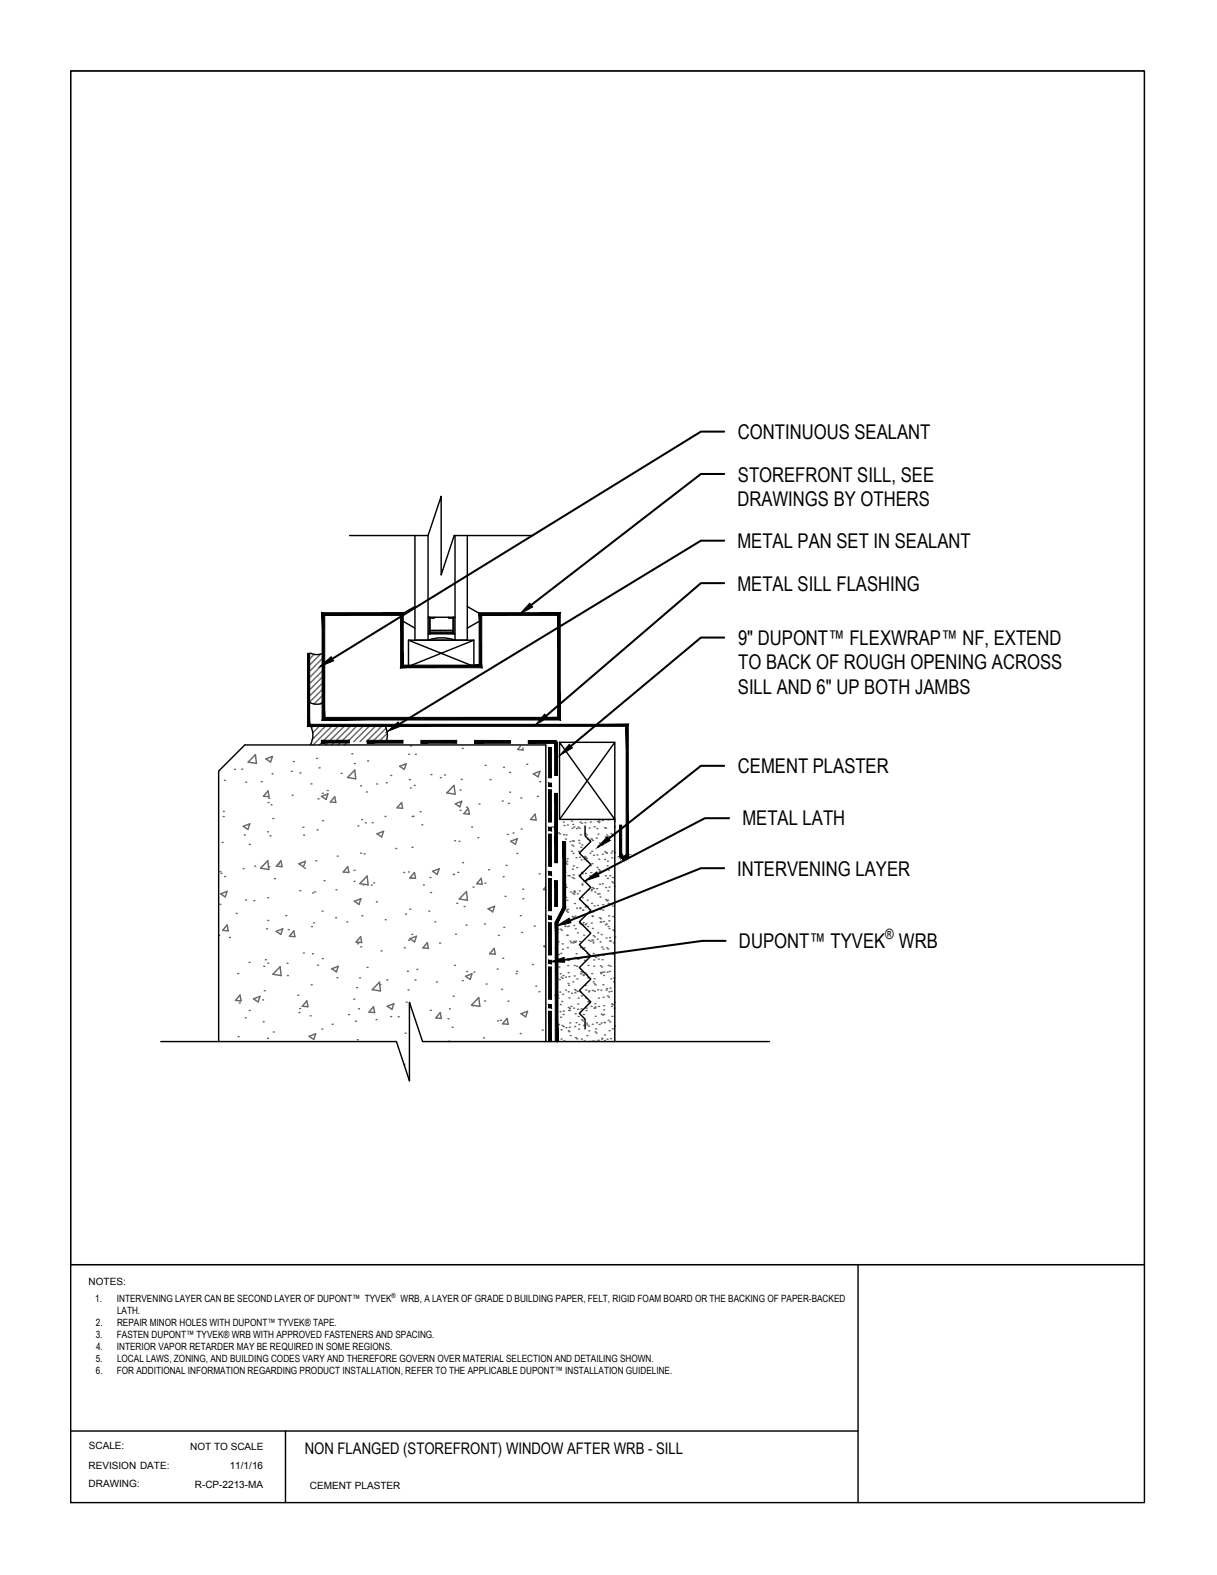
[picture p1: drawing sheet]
<svg xmlns="http://www.w3.org/2000/svg" width="216mm" height="279mm" viewBox="0 0 216 279" stroke-linecap="round" stroke-linejoin="round" font-family="sans-serif">
<!-- layer: .ATI-HATCH -->
<g fill="none" stroke="#666" stroke-width=".25">
<path d="M55.7 116.1l-.7 .7M56.8 116.1l-1.8 1.8M57.4 116.6l-2.4 2.4M57.4 117.7l-2.4 2.4M57.4 118.8l-2.4 2.3M57.4 119.9l-2.4 2.3M76.3 112h.2M76.4 112.2l.1 .1M76.6 111.9l.1 .1M76.6 112.1l.2 .1M76.8 111.8l.1 .1M76.8 112.1h.2"/>
<path d="M77.1 112l.1 .1M77.1 111.8l.1 .1M77.1 112.2l.1 .1M77.3 111.9l.2 .1M77.4 112.2l.1 .1M77.6 111.9l.1 .1M77.6 112.1l.2 .1M77.8 111.8l.1 .1M77.9 112l.1 .1M77.9 112.3h.1M78.1 112l.1 .1M78.2 112.2l.1 .1"/>
<path d="M78.2 111.8h.1M78.3 111.9l.2 .1M78.4 112.1l.1 .1M78.6 111.9h.1M78.6 112.1l.2 .1M78.9 112l.1 .1M78.9 111.8l.1 .1M78.9 112.3h.1M79.1 112h.2M79.2 112.2l.1 .1M79.3 111.9l.2 .1M79.4 112.1l.2 .1"/>
<path d="M79.6 111.8l.1 .1M79.7 112.1l.1 .1M79.9 112l.1 .1M79.9 111.8l.1 .1M80 112.3h.1M80.1 112h.2M80.2 112.2l.1 .1M39.8 138.4h.1M41.6 136.5h.1M42.9 136.4h.1M43.6 138.8h.1M45.3 133.9l.2 1.5-1.5-.2z"/>
<path d="M46.3 138.7h.1M47.2 134.6l1.1-.4-.3 1zM48.3 137.3h.1M51.7 136.8h.1M52 135.1h.1M53.2 137.1h.1M55.2 139.1h.1M55.7 128.7l-.4 .4M56.2 134.5h.1M56.6 136.2h.1M56.8 128.7l-1.3 1.3M57.4 121l-2.4 2.3"/>
<path d="M57.4 122.1l-2.4 2.3M57.4 123.2l-1.7 1.7M57.4 124.3l-.6 .6M57.9 128.7l-2.5 2.5M59 128.7l-3.5 3.5M60.1 128.7l-3.4 3.5M60.5 137.2h.1M61.2 128.7l-3.4 3.5M61.6 131.6l-.5 .6M62.3 128.7l-3.4 3.5M62.4 133.7h.1M62.9 135.5h.1"/>
<path d="M62.9 136.6l.2 1.6-1.4-.3zM63.5 128.7l-3.5 3.5M64 139.4h.1M64.6 128.7l-2.9 2.9M65.2 135h.1M65.7 128.7l-2.9 2.9M66.8 128.7l-2.9 2.9M66.8 139.1h.1M67.9 128.7l-2.9 2.9M68.5 129.2l-2.4 2.4M68.5 138.9h.1M68.6 131.3l-.3 .3"/>
<path d="M68.7 130.1l-1.5 1.5M69.3 137.6h.1M70.9 135.9l1.2-.4-.4 1zM72.5 133.8h.1M72.6 138.3h.1M72.8 139.8h.1M72.8 132.3h.1M73.5 139.3h.1M73.7 133.8h.1M76.4 137.4h.1M78.1 138h.1M78.9 137.5h.1"/>
<path d="M80.6 139.3l.1 1.6-1.4-.2zM81.8 138.3h.1M82 132.8h.1M86.1 135.8h.1M86.9 138.3h.1M89.3 136.1h.1M90.4 137h.1M92.4 132.3l-.6 .7 1 .1-.1-.4M93.4 135.6h.1M94.6 137.3l1.2-.5-.3 1zM95.8 138.7h.1M39 154.6h.1"/>
<path d="M39.2 158.6l1.1-.5-.3 1zM39.2 154.9h.1M39.4 149.4h.1M39.6 144.9h.1M39.6 143.9h.1M39.8 155.5h.1M43.1 154.1h.1M43.2 146.6l1.1-.5-.3 1zM43.3 148.1h.1M43.6 159.7h.1M44.2 149.8h.1M45 159.8h.1"/>
<path d="M45.2 153.7h.1M47.5 147.6h.1M47.5 159.3h.1M47.5 152.7l.2 1.5-1.5-.2zM47.6 142.4h.1M47.6 140.3l.1 1-.9-.1zM47.7 153.8h.1M47.7 141.6h.1M47.9 148.3h.1M48.1 142.8h.1M48.4 145.2h.1M48.7 155.9h.1"/>
<path d="M49.4 153.3h.1M49.8 152.7l.2 1h-1zM51.8 141.1h.1M53 153.2l1.2-.4-.4 1zM53.2 158h.1M53.7 146.8h.1M53.9 148.2h.1M54 154h.1M55.5 158.4h.1M55.8 158.2h.1M56 152.7h.1M56.2 147.2h.1"/>
<path d="M56.4 141.7h.1M57 141.3l1.2-.5-.3 1zM57.2 140.7h.1M57.2 145.6h.1M57.5 156.2h.1M58.1 140.2h.1M59.4 141.3l.2 1.1-1-.1zM59.6 157.8h.1M59.8 151.9h.1M61.7 153.7l.2 1.1-1-.1zM62.8 154.4h.1M62.8 156.3h.1"/>
<path d="M62.9 159.9l1.1-.5-.3 1.1zM63.5 146.5h.1M64 151.3h.1M64.1 145.4h.1M64.4 157h.1M64.6 151.5h.1M64.8 146h.1M65 140.5h.1M65.1 155.4l.2 1.6-1.5-.3zM65.9 157h.1M66 146h.1M66.3 156.6h.1"/>
<path d="M66.8 160h.1M66.9 147.9l1.1-.4-.3 1zM68.3 144.8h.1M70.2 150.5h.1M71.2 142.4l.2 1-1-.1zM71.6 154.8h.1M72.4 154.7h.1M72.9 155.8h.1M73.1 150.3h.1M73.1 144.9h.1M73.3 144.8h.1M73.5 154.8l.2 1-1-.1z"/>
<path d="M74.5 144h.1M74.8 146.3h.1M75.1 157h.1M76.3 155.7h.1M76.4 158.3h.1M76.7 154.6l1.2-.5-.3 1zM80.4 155.1h.1M80.6 149.1h.1M80.8 142.6l1.1-.5-.3 1zM81.2 154.8h.1M81.4 149.3h.1M81.6 143.7h.1"/>
<path d="M81.6 140.2h.1M82.1 153h.1M82.8 143.2h.1M82.8 158.1l.1 1.6-1.4-.2zM83.1 143.4l.2 1-1-.1zM83.7 146.7h.1M83.9 157.4h.1M84.8 148.6h.1M85 142.6h.1M85.4 155.8l.1 1.1-.9-.1zM86 156.7h.1M86.7 154.3h.1"/>
<path d="M89.1 142.1h.1M89.3 155.5h.1M89.6 159h.1M89.8 153.5h.1M90 148h.1M90.2 142.5h.1M90.4 140.5h.1M90.6 149.2l1.2-.4-.4 1zM91 147.8h.1M91.7 151.4h.1M92.4 141.5h.1M92.5 147.1h.1"/>
<path d="M92.7 157.7h.1M92.7 159.4h.1M94.9 144.4l.2 1.1-1-.1zM95.3 141.3h.1M95.6 155h.1M96.8 157.3l-.4 .5h.4M38.8 165.9h.1M39 160.4h.1M40.3 164.1l.2 1-1-.1zM40.7 166.3h.1M41.9 162h.1M42.2 172.7h.1"/>
<path d="M42.5 177.9h.1M42.6 176.5l.2 1.1-1-.1zM44.2 170.7h.1M44.2 179.2h.1M45 177.2l1.1-.5-.3 1zM46.6 177.4h.1M46.8 171.4h.1M46.9 175.8h.1M47.1 170.3h.1M47.3 164.8h.1M47.5 170.9h.1M47.5 163.3h.1"/>
<path d="M49 165.2l1.2-.4-.4 1zM49.7 171.5l.2 1.6-1.5-.3zM50.7 162.4h.1M50.9 170.9h.1M51 173.1h.1M51.1 164.9h.1M52.1 165.1l.2 1.1-1-.1zM52.8 176.6h.1M53 179.6h.1M53.1 178.9h.1M53.8 169.1h.1M54.4 177.6l.2 1-1-.1z"/>
<path d="M55.2 174.7h.1M55.3 164.4h.1M55.4 169.2h.1M55.6 163.7h.1M56.3 171.2h.1M57.1 161.6h.1M57.2 170.1h.1M58.9 171.9l1.1-.5-.3 1zM59.5 162.8h.1M59.8 173.4h.1M61.5 163.5h.1M61.8 180h.1"/>
<path d="M62.8 177.3h.1M63.3 175.2h.1M63.5 167.4h.1M63.6 179h.1M63.8 173.5h.1M64 166.2l.2 1-1-.1zM64 168h.1M64.2 162.5h.1M65.1 171.6h.1M66.3 178.6l.2 1-1-.1zM67.3 174.2l.2 1.6-1.5-.2zM67.4 174.7h.1"/>
<path d="M67.6 168.7h.1M68.3 163.2h.1M68.6 173.8h.1M68.7 178.5l1.2-.4-.4 1zM71.7 168.1h.1M71.9 162.2h.1M72.1 177.8h.1M72.3 172.3h.1M72.4 175.6h.1M72.5 166.8h.1M72.7 161.3h.1M72.7 166.5l1.2-.4-.4 1z"/>
<path d="M73.1 165.8h.1M73.6 173.8h.1M73.9 172h.1M75.8 167.2l.2 1h-1zM76.1 161.6h.1M76.3 179.2h.1M77.1 163.5h.1M77.4 174.2h.1M78 167.3h.1M78.1 179.6l.2 1.1-1-.1zM79.7 179h.1M80.4 176.7h.1"/>
<path d="M80.6 171.2h.1M80.8 165.7h.1M81 160.2h.1M82 174h.1M82.3 160.8h.1M82.6 173.2l1.1-.5-.3 1zM82.7 164.1h.1M82.8 172.3h.1M83.9 178.4h.1M84.1 172.5h.1M84.9 177l.2 1.5-1.5-.2zM86 163.9h.1"/>
<path d="M86 177.6h.1M86.2 174.6h.1M86.6 161.2l1.1-.4-.3 1zM87.7 168.2l.2 1.1-1-.1zM88.2 171.9h.1M88.4 165.9h.1M89 175.5h.1M89.2 170h.1M89.4 164.5h.1M90.1 177.6h.1M91.6 172.7h.1M91.6 172.3h.1"/>
<path d="M92.3 162.4h.1M92.4 179.8l1.2-.4-.3 1zM92.6 165.4h.1M94.5 171.1h.1M94.8 164.3h.1M95.1 174.9h.1M95.6 175.9h.1M96.8 167.7l-.4 .2 .4 .2M42.2 183.9h.1M43.5 180.6h.1M46.7 181.3h.1M47.5 184.2h.1"/>
<path d="M48.5 183.1h.1M54.8 183.8l1.2-.4-.3 1zM55 180.2h.1M57.1 182.5h.1M58.9 181.7h.1M63 181.2h.1M63.4 184.5h.1M66.7 180.9h.1M69.3 180.3h.1M70.6 180.4h.1M71.7 188.8h.1M71.9 183.3h.1"/>
<path d="M79.5 180.7h.1M79.6 184.8h.1M80.2 182.2h.1M85.8 184.1h.1M88.3 181.1h.1M88.8 181h.1M90 180.7l.1 1-1-.1zM92.3 183.4h.1M96.2 182.7h.1"/>
</g>
<!-- layer: .ATI-DETAIL -->
<g fill="#000" stroke="#000" stroke-width=".18">
<path d="M85 108.7v9.3l.5 .5zM85 108.7l.5 .5v9.3zM85 108.7l.5 .5 13.9-.5zM85.5 109.2l13.9-.5-.5 .5zM99.4 108.7l-.5 .5 .5 18.5zM98.9 109.2l.5 18.5-.5-.4zM57.1 127.7h42.3l-.5-.4zM57.1 127.7l.5-.4h41.3zM57.1 108.7v19l.5-.4zM57.1 108.7l.5 .5v18.1zM57.1 108.7l.5 .5 13.9-.5zM57.6 109.2l13.9-.5-.4 .5zM71.5 108.7l-.4 .5 .4 8.8zM71.1 109.2l.4 8.8-.4 .5zM71.5 118l-.4 .5 13.9-.5zM71.1 118.5l13.9-.5 .5 .5z"/>
<path d="M99.8 149.3l.5 11.8v-11.8zM99.8 149.3l.5 11.8h-.5z"/>
<path d="M109.9 151.6h.4l-.3 .2zM110 151.8l.3-.1v-.1zM110 151.8l.3-.1-.2 .3zM110.3 151.7l-.2 .3 .3-.2zM110.1 152l.3-.2-.2 .4zM110.4 151.8l-.2 .4 .2-.3zM110.4 151.9v.4l-.2-.1zM110.4 151.9v.4l.2-.3zM110.6 152l.1 .4-.3-.1zM110.6 152l.1 .4v-.4z"/>
<path d="M109.9 146.4l.4 5.2v-5.2zM109.9 146.4l.4 5.2h-.4z"/>
<path d="M110.7 152l.2 .3-.2 .1zM110.7 152l.2 .3-.1-.3zM110.8 152l.3 .2-.2 .1zM110.8 152l.3 .2-.2-.3zM110.9 151.9l.4 .1-.2 .2zM110.9 151.9l.4 .1-.3-.2zM111 151.8h.4l-.1 .2zM111.1 151.7l-.1 .1h.4zM111.1 151.7l.4-.1-.1 .2zM111.1 151.6v.1l.4-.1z"/>
<path d="M111.1 128.8v22.8h.4zM111.1 128.8l.4-.3v23.1zM54.6 128.8h56.5l.4-.3zM54.6 128.8l.3-.3h56.6zM54.6 115.9v12.9l.3-.3zM54.6 115.9h.3v12.6z"/>
<path d="M98.5 163.6l.5 21.2v-21.2zM98.5 163.6l.5 21.2h-.5z"/>
<path d="M99.9 161l-.9 2.7 1.3-2.5zM99.9 161l-.9 2.7-.5-.2z"/>
</g>
<g fill="none" stroke="#000" stroke-width=".25">
<path d="M62 95h13.9l2.4-7v14l2.3-7h13.9M73.6 95v18.6h9.3v-18.6M75.9 95v18.6M80.7 95v18.6M55.1 115.9a2.68 2.68 0 0 0 2.3 0M71.3 110.1l2.3 1.3M72.5 113.6v4.6l11.6-4.6h-11.6l11.6 4.6v-4.6M73.6 107.6l-2.3 1.3M75.9 109.5h.4M75.9 112.4h4.8M76 113.6a7.1 7.1 0 0 1 4.7 0M76.2 112.4v-.1v-2.7v-.1h.9v.2h-.8v2.6h4.1v-2.6h-.8v-.2h.9v2.8l-.1 .1"/>
<path d="M76.3 111.8h4.1v.5h-4.1zM77.1 109.5h2.5M80.3 109.5h.4M82.9 107.6l2.3 1.3M85.2 110.1l-2.3 1.3M55.1 128.7a3.5 3.5 0 0 1 0 3.4M55.1 124.7a2.68 2.68 0 0 0 2.3 0M68.3 128.7a3.5 3.5 0 0 1 .2 2.9M99.3 131.7v13.7h9.8v-13.7h-9.8l9.8 13.7v39.4M109.1 131.7l-9.8 13.7M103.8 146.5v1.8l1 1-2 2 2 2.1-2 2 2 2-2 2.1 2 2-2 2 2 2.1-2 2 2 2-2 2 2 2.1-2 2 2 2-2 2.1 1 1v1.7M110.7 152.2h.1"/>
<path d="M28.5 184.8h41.8l2.3 6.9v-13.9l2.4 7h61.5M38.8 184.8v-48l4.6-4.6h53.4v52.6M98.8 184.8h.1"/>
</g>
<!-- layer: -ATI-HATCH -->
<g fill="none" stroke="#666" stroke-width=".25">
<path d="M97.6 146.8h.1M97.9 146.7h.1M98.2 146.7h.1M98.4 147h.1M98.5 146.6h.1M98.7 147h.1M99.1 147.8h.1M99.3 147.9h.1M99.9 145.8h.1M100 148.1h.1M100.1 146.4h.1M100.1 150.3h.1"/>
<path d="M100.1 152.5h.1M100.2 155.4h.1M100.2 154.8h.1M100.3 157h.1M100.3 148.9h.1M100.3 153.1h.1M100.4 159.2h.1M100.4 148.1h.1M100.4 157.4h.1M100.6 153.3h.1M100.6 152.8h.1M100.6 159.7h.1"/>
<path d="M100.6 152.3h.1M100.7 146.4h.1M100.7 155.3h.1M101 155.4h.1M101.1 149.3h.1M101.2 158.2h.1M101.4 151h.1M101.4 145.7h.1M101.4 149.9h.1M101.5 146.9h.1M101.5 155.7h.1M101.6 149.1h.1"/>
<path d="M101.6 154.2h.1M101.6 158.5h.1M101.6 146.2h.1M101.6 151.4h.1M101.7 150.1h.1M101.7 155.2h.1M101.7 153.6h.1M101.7 149.2h.1M101.8 155.8h.1M101.8 146.7h.1M101.8 158.7h.1M101.8 158.2h.1"/>
<path d="M101.8 158.1h.1M101.9 158.3h.1M102.2 152.2h.1M102.3 147h.1M102.3 153.9h.1M102.4 158.6h.1M102.5 146.7h.1M102.7 151h.1M102.7 149.1h.1M102.7 155.3h.1M102.7 149.6h.1M102.8 158.1h.1"/>
<path d="M102.8 146.9h.1M102.8 152.1h.1M102.8 159.6h.1M102.9 145.9h.1M102.9 155.5h.1M102.9 148.1h.1M103 150.3h.1M103.1 152.5h.1M103.2 154.8h.1M103.2 146h.1M103.2 149.9h.1M103.2 157h.1"/>
<path d="M103.2 156.8h.1M103.3 155h.1M103.3 159.2h.1M103.7 152.5h.1M103.7 151.9h.1M103.8 146h.1M103.8 147.9h.1M103.8 152.1h.1M103.9 154.9h.1M103.9 156.4h.1M104 152.3h.1M104 148.1h.1"/>
<path d="M104.2 152.8h.1M104.2 159.7h.1M104.2 148.9h.1M104.3 157.8h.1M104.5 146.9h.1M104.6 149.1h.1M104.6 155.4h.1M104.7 151.3h.1M104.7 145.8h.1M104.7 153.6h.1M104.8 154.8h.1M104.8 155.8h.1"/>
<path d="M104.9 148.8h.1M104.9 158h.1M104.9 148.9h.1M104.9 157.8h.1M105 151h.1M105 153.2h.1M105.1 157.4h.1M105.1 155.7h.1M105.1 149.1h.1M105.3 151.7h.1M105.3 157.6h.1M105.4 146.7h.1"/>
<path d="M105.5 158.2h.1M105.8 148.7h.1M105.9 157.7h.1M105.9 147h.1M105.9 151.7h.1M105.9 153.9h.1M106 145.7h.1M106 158.6h.1M106.1 148h.1M106.1 150.2h.1M106.1 150h.1M106.2 154.2h.1"/>
<path d="M106.2 152.4h.1M106.2 145.9h.1M106.3 145.6h.1M106.3 154.7h.1M106.3 158.6h.1M106.3 149.6h.1M106.4 156.9h.1M106.4 154.6h.1M106.4 154.5h.1M106.4 159.1h.1M106.8 149.9h.1M106.8 151.5h.1"/>
<path d="M106.8 156.8h.1M106.9 145.5h.1M107 154.5h.1M107.2 146.8h.1M107.3 152.5h.1M107.3 151.1h.1M107.4 148.5h.1M107.4 155.4h.1M107.4 157.4h.1M107.4 159.6h.1M107.5 146.9h.1M107.5 151.3h.1"/>
<path d="M107.5 149.1h.1M107.6 151.3h.1M107.6 148.1h.1M107.6 159.8h.1M107.7 153.6h.1M107.8 155.8h.1M107.8 152.8h.1M107.8 159.7h.1M107.8 145.4h.1M107.8 158h.1M107.9 154.4h.1M108 148.4h.1"/>
<path d="M108 157.4h.1M108.2 155.3h.1M108.4 147.9h.1M108.4 151.3h.1M108.5 152.2h.1M108.6 156.4h.1M108.6 151h.1M108.6 148.1h.1M108.7 155.7h.1M108.8 156.6h.1M108.9 148.3h.1M109 157.2h.1"/>
<path d="M109 146.7h.1M109 151.2h.1M109 145.7h.1M98.4 176.6h.1M98.5 169.8h.1M98.5 168.2h.1M98.7 176.7h.1M98.7 164.6h.1M98.8 173.6h.1M98.8 167.6h.1M98.8 165.5h.1M98.9 176.5h.1"/>
<path d="M98.9 164.9h.1M98.9 170.2h.1M99 177.1h.1M99 167.1h.1M99.1 169.3h.1M99.2 171.5h.1M99.2 173.8h.1M99.3 170.5h.1M99.3 176h.1M99.3 179.5h.1M99.4 178.2h.1M99.4 164.8h.1"/>
<path d="M99.4 172.7h.1M99.5 169.1h.1M99.5 173.4h.1M99.6 165h.1M99.7 177.7h.1M99.7 167.4h.1M99.8 173.6h.1M99.8 161.5h.1M99.8 161.4h.1M99.8 168.4h.1M99.8 176.4h.1M99.9 170.4h.1"/>
<path d="M99.9 173.1h.1M99.9 180h.1M99.9 179.4h.1M100.2 164.1h.1M100.2 164.4h.1M100.3 173.3h.1M100.3 175.6h.1M100.4 161.4h.1M100.5 161.6h.1M100.5 163.7h.1M100.6 165.9h.1M100.6 168.1h.1"/>
<path d="M100.7 170.2h.1M100.7 164.4h.1M100.7 161.3h.1M100.7 161.8h.1M100.7 171.3h.1M100.7 170.3h.1M100.8 174.5h.1M100.8 170.3h.1M100.8 172.6h.1M100.8 178.7h.1M100.8 175.9h.1M100.8 164.3h.1"/>
<path d="M100.9 179.2h.1M100.9 174.8h.1M100.9 170.4h.1M100.9 173.3h.1M100.9 177h.1M101 179.2h.1M101 178.9h.1M101.1 166.9h.1M101.3 178.5h.1M101.3 167.2h.1M101.4 176.2h.1M101.5 162.6h.1"/>
<path d="M101.6 167.3h.1M101.6 174.2h.1M101.7 162.8h.1M101.8 167h.1M101.8 178.8h.1M101.8 164.2h.1M101.9 173.1h.1M101.9 171.3h.1M101.9 167.1h.1M101.9 160.3h.1M101.9 175.5h.1M102 167.2h.1"/>
<path d="M102 176.1h.1M102 162.5h.1M102 179.8h.1M102.1 164.7h.1M102.1 169.8h.1M102.1 175.7h.1M102.1 167h.1M102.2 169.2h.1M102.3 161.1h.1M102.3 171.4h.1M102.4 173.7h.1M102.4 170.1h.1"/>
<path d="M102.4 175.9h.1M102.4 165.5h.1M102.5 179h.1M102.5 178.1h.1M102.5 170.2h.1M102.6 177.1h.1M102.8 167h.1M102.9 163.8h.1M102.9 161.2h.1M102.9 161h.1M102.9 176h.1M103 170h.1"/>
<path d="M103 168.1h.1M103 172.7h.1M103 172.3h.1M103.1 179h.1M103.1 164h.1M103.1 176.7h.1M103.2 172.6h.1M103.3 164h.1M103.3 161.5h.1M103.4 168.4h.1M103.4 161.4h.1M103.4 172.9h.1"/>
<path d="M103.5 163.7h.1M103.5 173h.1M103.5 180h.1M103.5 165.9h.1M103.6 168.1h.1M103.7 170.4h.1M103.8 172.6h.1M103.8 164h.1M103.8 160.9h.1M103.8 174.8h.1M103.9 169.9h.1M103.9 177h.1"/>
<path d="M103.9 175.6h.1M103.9 163.9h.1M104 179.3h.1M104 160.6h.1M104 178.8h.1M104 172.9h.1M104.1 164.9h.1M104.1 169.2h.1M104.2 160.8h.1M104.2 173.5h.1M104.3 177.7h.1M104.3 164.4h.1"/>
<path d="M104.3 171.3h.1M104.3 169.4h.1M104.4 166.8h.1M104.4 175.9h.1M104.5 175.8h.1M104.5 177.9h.1M104.7 166.9h.1M104.9 178.5h.1M104.9 163.8h.1M104.9 160.3h.1M105 172.7h.1M105 166.7h.1"/>
<path d="M105 162.5h.1M105.1 164.7h.1M105.1 175.7h.1M105.1 162.6h.1M105.2 166.9h.1M105.2 161.7h.1M105.2 167.3h.1M105.2 169.1h.1M105.2 166h.1M105.2 174.2h.1M105.3 171.4h.1M105.3 170.3h.1"/>
<path d="M105.4 178.8h.1M105.4 173.6h.1M105.4 174.5h.1M105.4 160.7h.1M105.4 175.8h.1M105.4 166.2h.1M105.5 169.7h.1M105.5 178.8h.1M105.5 178.1h.1M105.6 178.6h.1M105.6 174.7h.1M105.7 169.8h.1"/>
<path d="M106 166.6h.1M106 160.6h.1M106 175.6h.1M106 165.5h.1M106.1 169.6h.1M106.1 170.1h.1M106.2 178.5h.1M106.2 177.1h.1M106.3 162.8h.1M106.5 163.6h.1M106.5 167.1h.1M106.5 161.1h.1"/>
<path d="M106.5 161.3h.1M106.5 171.3h.1M106.5 172.5h.1M106.5 163h.1M106.6 163.6h.1M106.6 172.7h.1M106.6 175.6h.1M106.7 165.8h.1M106.7 179.9h.1M106.7 171.5h.1M106.7 168h.1M106.8 170.3h.1"/>
<path d="M106.9 172.5h.1M106.9 160.5h.1M106.9 174.7h.1M106.9 161.5h.1M107 168.4h.1M107 169.5h.1M107 176.9h.1M107.1 163.5h.1M107.1 173h.1M107.1 178.4h.1M107.1 179.1h.1M107.1 180h.1"/>
<path d="M107.1 172.4h.1M107.4 164h.1M107.5 166.4h.1M107.5 175.6h.1M107.6 163.9h.1M107.6 175.4h.1M107.6 168.2h.1M107.7 172.5h.1M107.8 176.7h.1M107.8 168.3h.1M107.9 164.4h.1M107.9 160.3h.1"/>
<path d="M107.9 171.3h.1M108 162.5h.1M108 176.9h.1M108 163.4h.1M108 175.9h.1M108 164.7h.1M108.1 172.3h.1M108.1 166.9h.1M108.1 166.3h.1M108.2 169.2h.1M108.2 175.3h.1M108.3 171.4h.1"/>
<path d="M108.3 166.9h.1M108.3 173.6h.1M108.4 175.9h.1M108.5 178.5h.1M108.5 160.3h.1M108.5 178.1h.1M108.6 169.3h.1M108.7 160.7h.1M108.7 178.2h.1M108.7 165h.1M108.7 162.6h.1M108.8 169.3h.1"/>
<path d="M108.8 167.2h.1M108.8 174.2h.1M108.9 173.5h.1M108.9 165.2h.1M109 178.8h.1M109 177.8h.1M109.1 166.2h.1M98.5 180.9h.1M98.6 181.4h.1M98.8 182.5h.1M99.1 181.7h.1M99.5 180.5h.1"/>
<path d="M99.5 182.7h.1M99.5 184.3h.1M99.7 181.9h.1M99.9 182.1h.1M100 184.6h.1M100.4 182.3h.1M100.8 182.9h.1M100.9 183h.1M101 182.2h.1M101.1 181.5h.1M101.1 183.7h.1M102 182.1h.1"/>
<path d="M102.1 184.1h.1M102.2 181.4h.1M102.3 184.3h.1M102.6 180.3h.1M102.7 182.6h.1M102.7 181.7h.1M103.1 184.3h.1M103.2 180.9h.1M103.4 181.1h.1M103.5 181.9h.1M103.6 184.6h.1M104 181.5h.1"/>
<path d="M104.1 181.8h.1M104.1 183.7h.1M104.4 182h.1M104.5 182.9h.1M104.6 184.7h.1M105.1 181.7h.1M105.2 184.7h.1M105.6 183.1h.1M105.6 180.3h.1M105.7 182.5h.1M105.7 184.7h.1M105.8 183.3h.1"/>
<path d="M105.8 181.4h.1M106.1 184.5h.1M106.3 181.7h.1M106.6 181.5h.1M106.7 184.3h.1M106.8 184.2h.1M106.9 180.1h.1M107.2 181.4h.1M107.2 184.6h.1M107.2 183.6h.1M107.7 184.3h.1M107.9 181h.1"/>
<path d="M108 182.8h.1M108.2 181.3h.1M108.3 184.3h.1M108.6 180.3h.1M108.6 182.5h.1M108.7 184.8h.1M109 182h.1"/>
</g>
<!-- layer: ATI-SAM -->
<g fill="#000" stroke="#000" stroke-width=".18">
<path d="M57 131.3v.5l5-.5zM57 131.8l5-.5v.5z"/>
<path d="M65.1 131.3v.5l6.4-.5zM65.1 131.8l6.4-.5v.5z"/>
<path d="M74.7 131.3v.5l6.3-.5zM74.7 131.8l6.3-.5v.6z"/>
<path d="M84.2 131.3v.6l6.3-.5zM84.2 131.9l6.3-.5v.5z"/>
<path d="M93.7 131.4v.5l5-.5zM93.7 131.9l5-.5v.5z"/>
<path d="M98.4 131.6l.5 6v-6zM98.4 131.6l.5 6h-.5z"/>
<path d="M98.4 140.7l.5 6v-6zM98.4 140.7l.5 6h-.5z"/>
<path d="M98.4 146.7l.5 1.8v-1.8zM98.4 146.7l.5 1.8h-.5zM98.4 148.5l.5 4.5v-4.5zM98.4 148.5l.5 4.5h-.5z"/>
<path d="M98.4 156.2l.5 4.6v-4.6zM98.4 156.2l.5 4.6h-.5z"/>
</g>
<path d="M98.7 131.4v.5M98.4 146.7h.5M98.4 160.8h.5" fill="none" stroke="#000" stroke-width=".18"/>
<!-- layer: .ATI-TEXT -->
<path d="M56.8 118.2l2-1.7 .4 .7zM94 107l.5 .7-2.3 1.2zM68.7 129.8l1.9-1.7 .5 .7zM96.6 126.7l.6 .6-2.3 1.4zM101 132l.6 .7-2.3 1.3zM103.8 156.3l2.1-1.6 .4 .7zM107.7 148.4l.6 .7-2.3 1.3zM97.6 170.6l2.5-.8 .1 .9zM98.8 164.3l2.2-1.4 .3 .8z" fill="#000" stroke="#000" stroke-width=".18"/>
<path d="M128.5 76.6h-4.2l-65.3 40.3M128.5 84.1h-4.2l-30.1 23.2M128.5 95.9h-4.2l-53.4 32.5M128.5 103.4h-4.2l-27.4 23.6M128.5 113.1h-4.2l-23 19.3M128.5 135.9h-4.2l-16.3 12.9M128.5 154h-4.2l-23.2 9.3M129.3 145.1h-4.3l-18.9 10M128.7 166.9h-4.1l-24.5 3.4" fill="none" stroke="#000" stroke-width=".36"/>
<!-- layer: -ATI-WRB -->
<g fill="#000" stroke="#000" stroke-width=".18">
<path d="M97.3 132.6l.5 5.4v-5.4zM97.3 132.6l.5 5.4h-.5z"/>
<path d="M97.3 138.9l.5 .6v-.6zM97.3 138.9l.5 .6h-.5z"/>
<path d="M97.3 140.1l.5 5.7v-5.7zM97.3 140.1l.5 5.7h-.5z"/>
<path d="M97.3 146.8l.5 .6v-.6zM97.3 146.8l.5 .6h-.5z"/>
<path d="M97.3 148l.5 5.7v-5.7zM97.3 148l.5 5.7h-.5z"/>
<path d="M97.3 154.6l.5 .6v-.6zM97.3 154.6l.5 .6h-.5z"/>
<path d="M97.3 155.8l.5 5.8v-5.8zM97.3 155.8l.5 5.8h-.5z"/>
<path d="M97.3 162.5l.5 .6v-.6zM97.3 162.5l.5 .6h-.5z"/>
<path d="M97.3 163.7l.5 5.7v-5.7zM97.3 163.7l.5 5.7h-.5z"/>
<path d="M97.3 170.4l.5 .5v-.5zM97.3 170.4l.5 .5h-.5z"/>
<path d="M97.3 171.5l.5 5.8v-5.8zM97.3 171.5l.5 5.8h-.5z"/>
<path d="M97.3 178.2l.5 .6v-.6zM97.3 178.2l.5 .6h-.5z"/>
<path d="M97.3 179.4l.5 5.4v-5.4zM97.3 179.4l.5 5.4h-.5z"/>
</g>
<path d="M97.3 184.8h.5" fill="none" stroke="#000" stroke-width=".18"/>
<!-- layer: 0 -->
<path d="M12.5 12.6h190.5v211.8h-190.5z" fill="none" stroke="#000" stroke-width=".18"/>
<path d="M12.5 12.6h190.5v254h-190.5zM12.5 224.4h190.5M152.2 224.4v42.2M12.5 253.9h139.7M50.6 253.9v12.7" fill="none" stroke="#000" stroke-width=".25"/>
<g font-size="3.6">
<text x="130.9" y="77.9">CONTINUOUS SEALANT</text>
<text x="130.8" y="89.8">DRAWINGS BY OTHERS</text>
<text x="130.9" y="85.4">STOREFRONT SILL, SEE</text>
<text x="130.8" y="97.2">METAL PAN SET IN SEALANT</text>
<text x="130.8" y="104.8">METAL SILL FLASHING</text>
<text x="130.9" y="114.4">9&quot; DUPONT™ FLEXWRAP™ NF, EXTEND</text>
<text x="131" y="118.8">TO BACK OF ROUGH OPENING ACROSS</text>
<text x="130.9" y="123.1">SILL AND 6&quot; UP BOTH JAMBS</text>
<text x="130.9" y="137.2">CEMENT PLASTER</text>
<text x="131.7" y="146.4">METAL LATH</text>
<text x="130.8" y="155.3">INTERVENING LAYER</text>
<text x="131.1" y="168.2">DUPONT™ TYVEK WRB</text>
</g>
<text font-size="2.8" x="54.1" y="257.9">NON FLANGED (STOREFRONT) WINDOW AFTER WRB - SILL</text>
<text font-size="2.5" x="157" y="166.6">®</text>
<g font-size="1.8">
<text x="15.7" y="227.9">NOTES:</text>
<text x="16.9" y="231">1.</text>
<text x="20.7" y="231">INTERVENING LAYER CAN BE SECOND LAYER OF DUPONT™ TYVEK</text>
<text x="20.8" y="233.1">LATH.</text>
<text x="71.1" y="231">WRB, A LAYER OF GRADE D BUILDING PAPER, FELT, RIGID FOAM BOARD OR THE BACKING OF PAPER-BACKED</text>
<text x="17" y="237.3">3.</text>
<text x="17" y="235.2">2.</text>
<text x="17" y="239.5">4.</text>
<text x="20.7" y="237.3">FASTEN DUPONT™ TYVEK® WRB WITH APPROVED FASTENERS AND SPACING.</text>
<text x="20.7" y="239.5">INTERIOR VAPOR RETARDER MAY BE REQUIRED IN SOME REGIONS.</text>
<text x="20.8" y="235.2">REPAIR MINOR HOLES WITH DUPONT™ TYVEK® TAPE.</text>
<text x="17" y="241.6">5.</text>
<text x="17" y="243.8">6.</text>
<text x="20.7" y="243.8">FOR ADDITIONAL INFORMATION REGARDING PRODUCT INSTALLATION, REFER TO THE APPLICABLE DUPONT™ INSTALLATION GUIDELINE.</text>
<text x="20.8" y="241.6">LOCAL LAWS, ZONING, AND BUILDING CODES VARY AND THEREFORE GOVERN OVER MATERIAL SELECTION AND DETAILING SHOWN.</text>
<text x="15.8" y="257.1">SCALE:</text>
<text x="33.7" y="257.1">NOT TO SCALE</text>
<text x="15.7" y="260.5">REVISION DATE:</text>
<text x="15.7" y="263.8">DRAWING:</text>
<text x="34.6" y="263.9">R-CP-2213-MA</text>
<text x="40.8" y="260.6">11/1/16</text>
<text x="55" y="264.2">CEMENT PLASTER</text>
</g>
<text font-size="1.2" x="69.5" y="230.2">®</text>
</svg>
